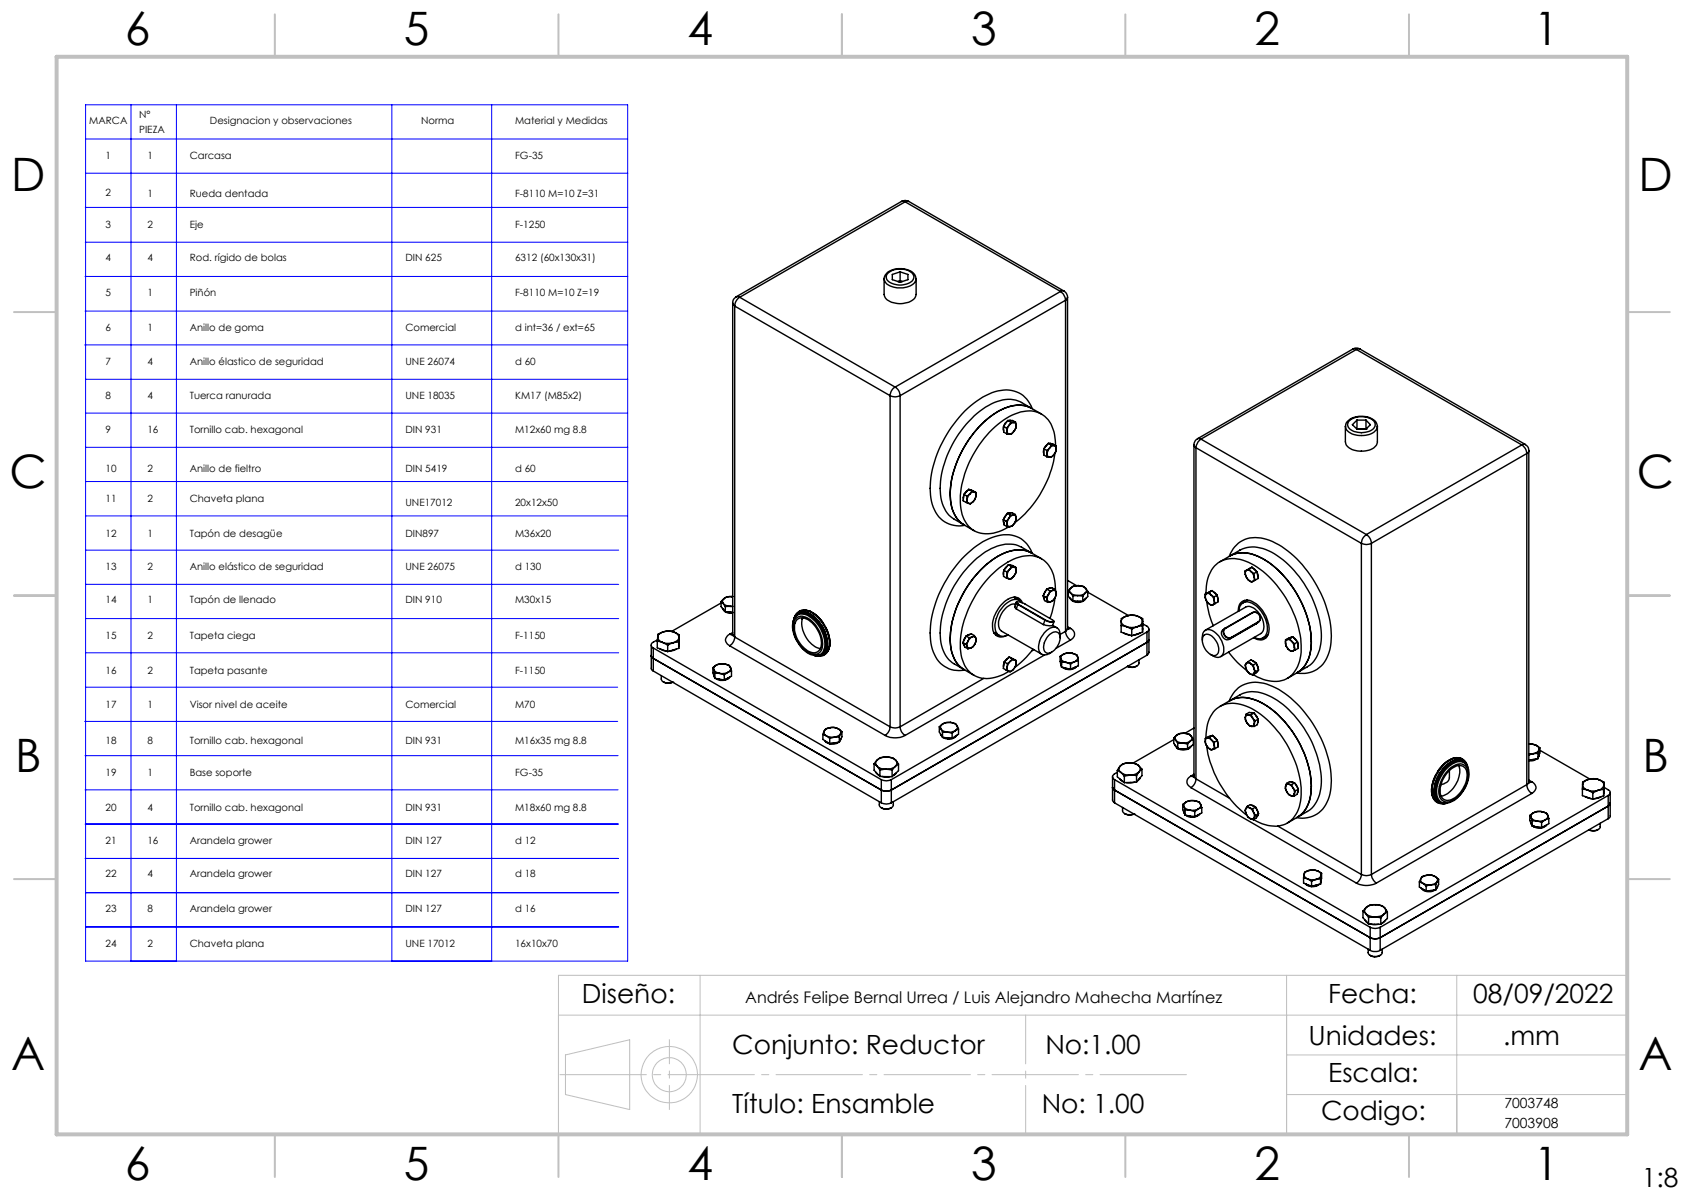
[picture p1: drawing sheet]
<svg xmlns="http://www.w3.org/2000/svg" width="297mm" height="210mm" viewBox="0 0 297 210" stroke-linecap="round" stroke-linejoin="round" font-family="sans-serif">
<g fill="none" stroke="#c0c0c0" stroke-width=".18">
<path d="M98.5 179h188.5M123.5 172v28M226.9 172v28M256.9 172v28M287 172h-188.5v28h50M99.7 186l11.4-2.7v12.3l-11.4-2.6zM226.9 186h60.1M226.9 193h60.1"/>
<circle cx="118" cy="189.5" r="3"/>
<circle cx="118" cy="189.5" r="5"/>
</g>
<path d="M98.5 179v21M180.9 200v-21" fill="none" stroke="#c0c0c0" stroke-width=".18" stroke-dasharray="15.2 1.3 1.3 1.3" stroke-dashoffset="6.6"/>
<path d="M98.5 189.5h111" fill="none" stroke="#c0c0c0" stroke-width=".18" stroke-dasharray="15.2 1.3 1.3 1.3" stroke-dashoffset="-.3"/>
<path d="M118.1 195.6v-12.3" fill="none" stroke="#c0c0c0" stroke-width=".18" stroke-dasharray="15.2 1.3 1.3 1.3" stroke-dashoffset="11"/>
<g fill="none" stroke="#c0c0c0" stroke-width=".35">
<path d="M48.5 2.5v7.5M98.5 2.5v7.5M148.5 2.5v7.5M198.5 2.5v7.5M248.5 2.5v7.5M2.5 55h7.5M287 55h7.5M2.5 105h7.5M287 105h7.5M2.5 155h7.5M287 155h7.5M48.5 200v7.5"/>
<path d="M98.5 200v7.5M148.5 200v7.5M198.5 200v7.5M248.5 200v7.5"/>
</g>
<path d="M10 10h277v190h-277z" fill="none" stroke="#c0c0c0" stroke-width=".7"/>
<g fill="none" stroke="#00f" stroke-width=".18">
<path d="M15.1 18.5h95.6v151h-95.6zM23.1 18.5v151M31.1 18.5v151M69.1 18.5v151M86.7 18.5v151M15 36.6h95.7M15.1 24.5h95.6M15.1 30.5h95.6M15 48.7h95.7M15 54.8h95.7M15 42.7h95.7M14.9 60.8h95.8"/>
<path d="M15.1 66.9h95.6M15.1 72.8h95.6M15.1 78.9h95.6M15.1 84.9h95.6M15.1 91h95.6M15.1 97h94M15.1 115.1h94M15.1 109.1h94M15.1 103h94M14.9 127.2h94M15 139.3h94M15 133.2h94"/>
<path d="M15.1 121.2h93.8M15 151.4h94M15 145.3h94M15.1 157.4h94M15.1 163.4h94"/>
</g>
<g fill="none" stroke="#000" stroke-width=".25">
<path d="M159 35.5a1.23 1.23 0 0 1 1.3 0M159 35.5l.3-.1 .3 .2M159 35.5l-29.2 16.8M159.6 35.6l-29.1 16.8M159.6 35.6l27.4 15.8M160.3 35.5l-.4-.1-.3 .2M160.3 35.5l27.3 15.8M129.2 53.4l.1 .3 .3 .3M129.2 53.4v58.4M129.6 54l27.4 15.8M129.6 54v58.3M129.8 52.3a1.16 1.16 0 0 0-.6 1.1"/>
<path d="M129.8 52.3l.7 .1M130.5 52.4a1.91 1.91 0 0 0-.9 1.6M130.5 52.4l27.4 15.9M155.9 49.2a2.09 2.09 0 0 1 2.1-1.8 3.2 3.2 0 0 1 3.4 1.2l.1 .6M155.9 49.2v2.7a1.95 1.95 0 0 0 2 1.5 3.5 3.5 0 0 0 3.6-1.1l.1-.4v-2.7M155.9 49.2a2.41 2.41 0 0 0 2.7 1.6 2.74 2.74 0 0 0 2.9-1.5l.1-.1M156.5 48.3a3.4 3.4 0 0 1 4.5 0 1.11 1.11 0 0 1-.8 1.7 3.3 3.3 0 0 1-3.8-.8l-.1-.6zM157.4 48.4l1.3-.5 1.4 .5v.9l-1.4 .5-1.3-.5zM158.7 49.5l-.3 .2h.7M158.7 49.5l.4 .1M158.7 47.9v1.6M187 51.4a2.19 2.19 0 0 1 .9 1.5"/>
<path d="M187 51.4l-29.1 16.9M187.6 51.3a1.29 1.29 0 0 1 .7 1.1M187.6 51.3l-.6 .1M187.9 52.9l-29.2 16.9M187.9 52.9v58.4M188.3 52.4l-.4 .5M188.3 52.4v58.4M157 69.8a1.94 1.94 0 0 0 1.7 0M157 69.8v58.4M157.9 68.3a1.79 1.79 0 0 0-.9 1.5M157.9 68.3a1.79 1.79 0 0 1 .8 1.5M158.7 69.8v58.4"/>
<path d="M172.7 75.2a18.1 18.1 0 0 0-5.1 12.9 5.5 5.5 0 0 0 2.4 4.5 6.2 6.2 0 0 1-2.4-6.1 18.6 18.6 0 0 1 8.5-14 5.9 5.9 0 0 1 5.8-.5 5.5 5.5 0 0 0-5.2 .2 14.6 14.6 0 0 0-4 3zM177 75.3v.6M177 75.2v1l.6 .3M177 75.2l.5 .3M177.5 75.5l.1 .5M177.6 76.5h.4M177.6 76v.5M177.6 76a.44 .44 0 0 0 .4 .5M177.6 74.3l-.5 .7M177.7 74.1l-.7 1.1M177.7 74.1l.6 .4M177.7 74.1h.9l.5 .3"/>
<path d="M177.9 74.1h.4M178 75l-.3 .4-.1 .6M178 75l-.5 .5M178.3 74.5l-.3 .5M178.3 74.5h.5M178.8 74.5a.43 .43 0 0 1 .4 .5M178.8 74.5l-.3 .1-.5 .4M178.9 76l-.5 .5h-.4M179.1 74.4l-.3 .1M179.1 74.4l.1 .6M179.2 75v.4l-.3 .6M179.2 75v.5l-.3 .5"/>
<path d="M182.1 72.1a5 5 0 0 0-6.6-3 17 17 0 0 0-8.9 8.2 16 16 0 0 0-2.2 11.7 4.9 4.9 0 0 0 5.8 3.6M183.7 73l-3.5-2a5.7 5.7 0 0 0-5.9 .5 18.2 18.2 0 0 0-8.5 15.2 5.7 5.7 0 0 0 2.5 4.8l3.5 2.1M184.1 79.3v.7M184.1 79.1l.5 .3M184.1 79.1v1.1l.5 .3M184.6 79.4l.1 .6M184.8 78.3l-.6 .7M184.9 78.2l-.8 .9M184.9 78.2l.5 .3M184.9 78.2l.8 .1 .5 .3M185.1 79l-.5 .4M185.1 79l-.2 .4-.2 .6"/>
<path d="M185.1 78.2h.3M185.4 78.5l-.3 .5M185.4 78.5l.5 .1M185.9 78.6l-.4 .1-.4 .3M185.9 78.6a.46 .46 0 0 1 .4 .6M185.9 78.6h.3M186.1 79.9a19.2 19.2 0 0 1-7.1 12.3M186.2 78.5a6.7 6.7 0 0 0-1.9-5.1 4.9 4.9 0 0 0-5.3-.4 16.8 16.8 0 0 0-8.4 9.2 13 13 0 0 0-.7 9 4.4 4.4 0 0 0 5.8 2.7l1-.4 1.2-.6M186.2 78.6l.1 .6M186.3 79.2l-.1 .5-.4 .5M186.3 79.2l-.1 .4-.4 .6M210.6 78.4l.3 .5"/>
<path d="M210.6 78.4v58.4M210.9 78.9l29.2 16.9M210.9 78.9v58.4M211.2 77.4a1.29 1.29 0 0 0-.6 1M211.2 77.4h.6M211.8 77.4a2.21 2.21 0 0 0-.9 1.5M211.8 77.4l29.2 16.9M237.3 75.2v2.7a2.29 2.29 0 0 0 2.4 1.6 2.93 2.93 0 0 0 3.2-1.3v-3a2.08 2.08 0 0 1-2.1 1.6 3.2 3.2 0 0 1-3.5-1.3 1.7 1.7 0 0 1 1.7-2 3.3 3.3 0 0 1 3.8 1.1l.1 .6M237.9 74.2a3.5 3.5 0 0 1 4.4 0 1.1 1.1 0 0 1-.6 1.8 3.4 3.4 0 0 1-3.9-.7l-.1-.5zM238.5 74.9l.8-.8v1.6zM238.6 61.6a1.23 1.23 0 0 1 1.3 0M238.6 61.6l.3-.1 .3 .1"/>
<path d="M238.6 61.6l-27.4 15.8M239.2 61.6l-27.4 15.8M239.2 61.6l29.2 16.8M239.3 75.7h1.6M239.3 74.1h1.6M239.9 61.6l-.3-.1-.4 .1M239.9 61.6l29.1 16.8M239.9 75.7h.4M240.9 75.7h.1M240.9 74.1l.8 .8-.8 .8M240.9 74.1v1.6M268.4 78.4a1.92 1.92 0 0 1 .9 1.6"/>
<path d="M268.4 78.4l-27.4 15.9M269 78.4a1.16 1.16 0 0 1 .6 1.1M269 78.4h-.6M269.3 80l-27.4 15.8M269.3 80v58.4M269.6 79.5v.3l-.3 .2M269.6 79.5v58.4M170 87.3l-.1 .7M170 87.2l.5 .3M170 87.2l-.1 1.1 .5 .3M170.4 88.6l.5 .2M170.5 87.5l.1 .6"/>
<path d="M170.6 88.1a.51 .51 0 0 0 .3 .7M170.6 88.1l-.2 .5M170.7 86.5l-.6 .6M170.9 86.3l-.9 .9M170.9 86.3l.5 .3M170.9 86.3l.3 .1M171.1 87.1l-.6 .4M171.1 87.1l-.4 .5-.1 .5M171.1 86.4h.1M171.2 86.4h.1M171.2 86.4l.9 .4M171.4 86.6l-.3 .5"/>
<path d="M171.4 86.6l.4 .1M171.6 88.4a.66 .66 0 0 1-.7 .4M171.6 88.4l-.5 .5-.2-.1M171.8 86.7l-.4 .1-.3 .3M171.8 86.7a.58 .58 0 0 1 .3 .7M171.8 86.7l.3 .1M172.1 87.4l-.1 .6-.4 .4M172.1 86.8v.6M177 91.7l.1 .6M177 91.6l.5 .3M177 91.6l.1 1 .5 .3M177.5 91.9l.1 .6"/>
<path d="M177.6 90.7l-.6 .8M177.6 92.5a.42 .42 0 0 0 .5 .3M177.6 92.5v.4M177.7 90.5l-.7 1.1M177.7 90.5l.5 .3M177.7 90.5l.8-.1 .6 .3M177.7 99.8l-.6 .6M177.8 99.6l-.8 .9M177.8 99.6l.6 .3M177.8 99.6l.8 .1 .5 .3M177.9 91.4l-.4 .5M177.9 91.4l-.2 .5-.1 .6"/>
<path d="M178 99.6l.3 .1M178.1 92.8l-.5 .1M178.2 90.8l-.3 .6M178.2 90.8h.5M178.2 90.4l-.4 .1M178.4 99.9l-.4 .5M178.4 99.9l.5 .1M178.7 90.8l-.5 .3-.3 .3M178.7 90.8a.43 .43 0 0 1 .5 .4M178.9 92.2l-.3 .4-.5 .2M178.9 92.2a.77 .77 0 0 1-.8 .6M179.1 90.7l-.4 .1"/>
<path d="M179.1 90.7l.1 .5M179.2 91.2v.5l-.3 .5M182.1 97.6a4.9 4.9 0 0 0-6.6-3 15.4 15.4 0 0 0-7.7 6.3 18.7 18.7 0 0 0-3.6 12.5 5.1 5.1 0 0 0 4.5 4.8h1.5M183.7 98.5l-3.5-2a5.9 5.9 0 0 0-5.9 .5 18.2 18.2 0 0 0-8.5 15.2 5.6 5.6 0 0 0 2.5 4.8l3.5 2.1M184.6 80.5l.5 .1M184.7 80a.5 .5 0 0 0 .4 .6M184.7 80l-.1 .5M185.8 80.2l-.3 .3-.4 .1M185.8 80.2l-.4 .4h-.3M215.2 99.1l3.5-2.1a5.6 5.6 0 0 1 5.6 .4 18.3 18.3 0 0 1 8.7 15.6 5.6 5.6 0 0 1-2.4 4.6l-3.6 2M216.8 98.1a5 5 0 0 1 6.6-3 17 17 0 0 1 8.9 8.2 15.9 15.9 0 0 1 2.1 11.7 4.8 4.8 0 0 1-5.7 3.7M216.9 98a5.5 5.5 0 0 1 5.3 .3 17.9 17.9 0 0 1 8.5 11.1 10.1 10.1 0 0 1-.4 7.7l-.5 .7-1 .8a6.1 6.1 0 0 0 2.4-5.8 18.4 18.4 0 0 0-8.7-14.4 5.6 5.6 0 0 0-5.6-.4z"/>
<path d="M240.1 95.8a1.94 1.94 0 0 0 1.8 0M240.1 95.8v58.4M241 94.3a1.91 1.91 0 0 0-.9 1.5M241 94.3a1.91 1.91 0 0 1 .9 1.5M241.9 95.8v58.4M114.9 113.7v4.3l.3 .3M115.2 114.3l40.2 23.2M115.2 114.3v4M115.2 118.3l40.2 23.3M115.9 113.1l.9 .2M115.9 113.1v1.1l1.9 .7M116 112.8l-.8 .4a.55 .55 0 0 0-.3 .5 .55 .55 0 0 0 .3 .6"/>
<path d="M116 112.3a1.12 1.12 0 0 0 .8 1M116 112.3l-.1 .8M116.3 114.4l1.2 .4M116.6 119.1v.6a1.42 1.42 0 0 0 2 .6M116.8 113.3a3.2 3.2 0 0 0 1.9 0M116.8 113.3l1 .5M117 111.4a1.22 1.22 0 0 0-1 .9M117 111.4a3.2 3.2 0 0 1 1.9 .1M117 111.4l-.9 .4-.1 .5M117 111.4a2.56 2.56 0 0 1 1.9 .1M117.8 113.8v1.1M118.7 113.3l-.9 .5"/>
<path d="M118.9 111.5a1.12 1.12 0 0 1 .8 .9M118.9 111.5l.9 .4M119.3 114.5l-1.2 .3M119.7 113.2l-1 .1M119.7 114.3l-1.9 .6M119.7 113.2v1.1M119.7 112.4a1.22 1.22 0 0 1-1 .9M119.7 112.4v.8M119.7 113.7v.2M119.7 113.7v.6M119.8 111.9l-.1 .5M119.8 111.9l-.1 1.8"/>
<path d="M125.7 117.7l.2 .4M125.7 117.7v.9l.4 1M125.9 119l.1 .4M125.9 118.1a1.3 1.3 0 0 0 1 .6M125.9 118.1l.2 .6M126.1 118.7h.8M126.1 119.6l1.6 .3M126.1 118.7v.9M126.4 117.3a.7 .7 0 0 0-.5 .8M126.4 119.7l1.2 .2M126.4 117.3l-.7 .4M126.9 118.7l.8 .3"/>
<path d="M127.2 106.1l.3 .3M127.2 106.1v.9l.7 .9M127.2 106.3l-8.7 5M127.4 107.3l.4 .4M127.5 106.4l.5 .3 .8 .2M127.5 106.4l.4 .6M127.7 107.7l.1 .1M127.7 105.5a.58 .58 0 0 0-.2 .9M127.7 105.5l-.5 .6M127.7 119v.9M127.8 117.1l-.6-.1-.8 .3M127.8 117.1a1.3 1.3 0 0 1 1 .6"/>
<path d="M127.8 117.1l.8 .2 .2 .4M127.8 117.1l-.8-.1-.6 .3M127.9 107.9h1.3M127.9 107v.9M128 107.9l.4 .2h.8M128.1 107.9l1.1 .1M128.4 118.6l-.5 .1h-1M128.4 118.6l-.7 .4M128.6 119.5a1.85 1.85 0 0 1-2.3 .1M128.7 111.8a1.07 1.07 0 0 0-.8 1 1.07 1.07 0 0 0 .8 1.1M128.7 111.8l.5 .1M128.7 113.9l27.4 15.8"/>
<path d="M128.7 119.4l-.8 .4M128.8 106.9l-.9 .1M128.8 106.9l.4 .1M128.8 117.7a.7 .7 0 0 1-.4 .9M128.8 117.7l.2 .6M129 118.3l-.6 .3M129 118.3v.9l-1.3 .7M129 105.2l-.9 .1-.4 .2M129 105.2a1.61 1.61 0 0 0-1.3 .3M129 105.2h.2M129.2 111.8v.2M129.2 106.9h-.4"/>
<path d="M129.2 111.8l.1 .3 .3 .2M129.2 105.2h-.1M129.2 111.5l-.5 .3M129.6 112.3a1.91 1.91 0 0 1-.9 1.6M129.6 112.3l27.4 15.9M140 109.3a1.89 1.89 0 0 1 3-1.4 6.6 6.6 0 0 1 3.2 6.5 1.83 1.83 0 0 1-2.6 1.2M140 109.1a1.73 1.73 0 0 1 2.8-.9 6.3 6.3 0 0 1 3 6.3 1.58 1.58 0 0 1-1.9 1.1M140.1 109a1.74 1.74 0 0 1 2.6-.8 6.4 6.4 0 0 1 3.2 5.9 1.64 1.64 0 0 1-2.2 1.5M140.2 108.9a1.92 1.92 0 0 1 3 .1 5.9 5.9 0 0 1 2.2 5.4 1.46 1.46 0 0 1-1.4 1.2M140.2 109.2a1.63 1.63 0 0 1 2.4-.1 5.4 5.4 0 0 1 2.4 5.3 1.65 1.65 0 0 1-2.8 .5 5.4 5.4 0 0 1-2.2-5.2zM140.4 108.6a1.9 1.9 0 0 1 2.6 0 6.1 6.1 0 0 1 2.6 5.8 1.91 1.91 0 0 1-2.9 .9 5.6 5.6 0 0 1-2.8-5.9zM140.5 109.3a1.96 1.96 0 0 1 2.7 .5 4.5 4.5 0 0 1 1.4 4.7 1.47 1.47 0 0 1-2.2 .3 5 5 0 0 1-2.2-4.9z"/>
<path d="M141.2 107.7h-.1M141.3 107.7a4.1 4.1 0 0 1 3.9 2.3M141.6 109a4.7 4.7 0 0 0 3.1 5.4M141.9 107.6a4.8 4.8 0 0 1 3.7 3 4.4 4.4 0 0 1 .4 4.3M142.6 107.7h.1M142.8 107.8h.1M145.7 110.7l.6 1.8M146.3 112.5a2.94 2.94 0 0 1-.8 2.9M146.3 114h.1M146.3 113.9v.1M146.4 113.1v.1M169.8 113.3l.6 .3"/>
<path d="M169.8 113.3l.3 .8 .6 .3M169.9 113.4l.1 .4M170.3 112.3l-.4 .8M170.4 113.6l.2 .4M170.4 112.1l-.6 1.2M170.4 112.1l.5 .4M170.6 114a.44 .44 0 0 0 .6 .3M170.6 114l.1 .4M170.7 113.1l-.3 .5M170.7 113.1l-.2 .6 .1 .3M170.9 112.5l-.2 .6M171.1 111.9l-.6 .2"/>
<path d="M171.2 114.3l-.5 .1M171.4 112.3l-.3 .2-.4 .6M171.4 112.3a.44 .44 0 0 1 .7 .2M171.4 112.3l-.5 .2M171.8 112.1l-.4 .2M171.8 112.1l.3 .4M171.8 112.1l-.5-.3-.9 .3M172 113.5l-.3 .4-.5 .4M172 113.5l-.4 .5-.4 .3M172.1 112.5v.6l-.1 .4M172.1 112.5a.81 .81 0 0 1-.1 1M173 100.5a18.4 18.4 0 0 0-5.4 12.9 5.4 5.4 0 0 0 2.4 4.7 6.2 6.2 0 0 1-2.4-6.1 18.4 18.4 0 0 1 8.5-14 5.8 5.8 0 0 1 5.8-.5 6.2 6.2 0 0 0-6.4 .9z"/>
<path d="M173.5 119.6l-14.8 8.6M175.3 111.5l.9 .5M175.5 111.6h-.2h.2M175.6 111.9l.5 .1M177 100.7v.7M177 100.5v1.1l.5 .3M177 100.5l.6 .4M177.1 116.8l-.1 .8M177.1 116.7l.6 .3M177.1 116.7l-.1 1.2 .5 .3M177.5 118.2l.4 .1M177.5 101.9l.5 .2"/>
<path d="M177.6 100.9v.6M177.6 101.5l-.1 .4M177.6 101.5a.51 .51 0 0 0 .4 .6M177.6 117.6l-.1 .6M177.6 117.6a.58 .58 0 0 0 .3 .7M177.7 117l-.1 .6M177.8 116l-.6 .6M178 115.8l-.9 .9M178 115.8l.5 .4M178 115.8l.3 .2M178 100.4l-.3 .5-.1 .6M178 100.4l-.4 .5"/>
<path d="M178.2 116.6l-.5 .4M178.2 116.6l-.3 .4-.3 .6M178.2 115.9l.1 .1M178.3 116h.1M178.3 116l.9 .5M178.5 116.2l-.3 .4M178.5 116.2l.4 .2M178.7 118.1l-.3 .2h-.5M178.7 118.1l-.5 .4-.3-.2M178.8 101.6l-.4 .4-.4 .1M178.8 101.6l-.5 .5h-.3M178.8 105.3l1 .6"/>
<path d="M178.9 100a.84 .84 0 0 0-.9 .4M178.9 100l.2 .1 .1 .5M178.9 100h.2M178.9 116.4l-.2-.1-.5 .3M178.9 116.4a.58 .58 0 0 1 .3 .7M178.9 116.4l.3 .1M179 105.3l.1 .1M179 106.9v.2l.2 .3M179 105.3l.1 .2M179.1 106.5a2.88 2.88 0 0 0-2.7 2.2 2.17 2.17 0 0 0 .2 2.6l7.1 4M179.1 100l.1 .6M179.2 100.6l-.1 .4-.3 .6"/>
<path d="M179.2 100.6l-.1 .5-.3 .5M179.2 117.1l-.5 1M179.2 116.5v.6M179.2 117.1l-.2 .5-.3 .5M179.2 106.2l-.2 .8M179.2 107.4l4.8 2.7M179.3 106.1l-.1 .1 .3 .4M179.4 105.4l.3 .4M179.5 106.6l4.8 2.8M179.5 106.6l-.3 .8M179.6 106.5l-.3-.3 .5-.1 .8 .3 5.2 3.1a1.26 1.26 0 0 1-1.5-.2M179.6 106.5l4.7 2.8"/>
<path d="M179.6 106.5l-.1 .1M180.2 106.2a1.61 1.61 0 0 0-2.5 0 5.2 5.2 0 0 0-2.1 5.1 1.49 1.49 0 0 0 2.2 .7M180.3 106.3a1.6 1.6 0 0 0-2.6-.6 5.8 5.8 0 0 0-2.6 5.5 1.51 1.51 0 0 0 2.3 .9M182.2 114.5a15.7 15.7 0 0 1-3.2 3.2M182.3 114.5l-.3 .3M184 105l.5 .3M184 105l.2 .9 .6 .3M184 105.2l.1 .4M184.2 115.5l-24.6 14.2M184.3 109.4h.2a1.46 1.46 0 0 0 1.4 .2l-.1-.1M184.3 109.4l-.3 .7M184.3 109.3v.1"/>
<path d="M184.5 105.3l.2 .5M184.5 104l-.4 .9M184.6 103.9l-.6 1.1M184.6 103.9l.6 .3M184.6 103.9l.9-.3 .6 .3M184.7 105.8a.44 .44 0 0 0 .6 .3M184.7 105.8l.1 .4M184.9 104.8l-.4 .5M184.9 104.8l-.2 .7v.3M184.9 112.1a1.2 1.2 0 0 1 1.9-.4 2.73 2.73 0 0 1-1.5 3.4 .92 .92 0 0 1-1-.2 .92 .92 0 0 1-.2-1l.2-.8zM185.2 104.2l-.3 .6M185.2 103.7l-.4 .1"/>
<path d="M185.3 106.1l-.5 .1M185.7 104.1l-.4 .2-.4 .5M185.7 104.1a.44 .44 0 0 1 .5 .3M185.7 104.1l-.5 .1M185.7 110.3l.7 .4M185.9 109.6l-.3 .7h-.5l-1.1-.2M186.1 105.4l-.4 .5-.4 .2M186.1 103.9l-.4 .2M186.1 103.9l.1 .5M186.1 105.4a1.07 1.07 0 0 1-.8 .7M186.1 105.4l-.2 1.2-.7 2.4M186.2 104.1a6.1 6.1 0 0 0-2.8-5.8 6.5 6.5 0 0 0-6.2 1.1 18.5 18.5 0 0 0-7.8 15 5.3 5.3 0 0 0 2.9 4.9 6.5 6.5 0 0 0 5.6-.9"/>
<path d="M186.2 104.4l.1 .5-.2 .5M186.2 104.4a.93 .93 0 0 1-.1 1M187 115.7l.1 .4M187 112.5a1.43 1.43 0 0 0-1-1.9 3.5 3.5 0 0 0-2.8 3.1 1.24 1.24 0 0 0 1.2 1.8l1.1-.5M187 115.7v.9l.2 1M187.1 117.1h.1M187.1 116.1l.2 .3 .7 .4M187.1 116.1l.1 .6M187.1 117.1v.3M187.2 116.7l.8 .1M187.2 117.6l1.6 .4M187.2 116.7v.9"/>
<path d="M187.5 117.7l1.1 .3M187.6 115.3a.78 .78 0 0 0-.5 .8M187.6 115.3l-.6 .4M187.9 111.3a1.92 1.92 0 0 0 .9 1.5M187.9 111.3l-.9 .6M188 116.8l.8 .3M188.3 110.8v.2M188.3 110.8l-.4 .5M188.3 102.3l1.6 1M188.3 110.5l.5 .3M188.4 104.2l.4 .4M188.4 104.2v.9l.8 .9"/>
<path d="M188.7 105.4l.4 .5M188.8 104.6l.5 .3 .8 .1M188.8 104.6l.4 .5M188.8 110.8a1.09 1.09 0 0 1 .7 1 1.09 1.09 0 0 1-.7 1M188.8 110.8l-.5 .1M188.8 117.1v.9M188.8 112.8l-2.6 1.5M188.8 103.7a.6 .6 0 0 0 0 .9M188.8 103.7l-.4 .5M188.9 105.7a1.74 1.74 0 0 0 2.4 0M189.1 115.2l-.7-.1-.8 .2M189.1 115.2a1.1 1.1 0 0 1 1 .7"/>
<path d="M189.1 115.2l.8 .3 .2 .4M189.1 115.2l-.8-.1-.7 .2M189.2 106h1.8M189.2 105.1v.9M189.4 106h1.3M189.5 116.7l-.7 .2-.8-.1M189.5 116.7l-.7 .4M189.8 117.6a1.84 1.84 0 0 1-2.4 .1M189.9 117.5l-.9 .4M190.1 105l-.9 .1M190.1 105l.9 .1M190.1 115.9a.78 .78 0 0 1-.6 .8"/>
<path d="M190.1 115.9l.1 .6M190.2 103.2a1.91 1.91 0 0 0-1.4 .5M190.2 103.2l.7 .2 .6 .3M190.2 103.2l.8 .2 .5 .3M190.2 103.2h-.1a1.46 1.46 0 0 0-1.3 .5M190.2 116.5l-.7 .2M190.2 116.5v.9l-1.4 .6M191 105.1v.9M191.4 104.6l-.6 .3-.7 .1M191.4 104.6l-.4 .5M191.5 103.7a.57 .57 0 0 1-.1 .9M191.5 103.7l.3 .6"/>
<path d="M191.6 105.4l-.5 .5M191.8 104.3l-.4 .3M191.8 104.3v.9l-.8 .8M191.8 104.4l7.2 4.1M197.7 109.6a1.25 1.25 0 0 0 1 .9M197.7 110.3l1 .2M197.7 109.6v.7M197.7 110.3v1.2l1.9 .6M198.2 111.6l1.1 .4M198.7 108.6a1.22 1.22 0 0 0-1 1M198.7 108.6a3.2 3.2 0 0 1 1.9 0M198.7 110.5a2.83 2.83 0 0 0 1.9 0"/>
<path d="M198.7 110.5l.9 .4M198.7 108.6l-.9 .5-.1 .5M198.7 108.6a2.56 2.56 0 0 1 1.9 0M198.9 117.5h.1M199.6 110.9v1.2M200.5 117.4a1.67 1.67 0 0 1-1.6 .1M200.6 110.5l-1 .4M200.6 108.6a1.2 1.2 0 0 1 .9 1M200.6 108.6l.9 .5M200.9 116.3v.6a1.45 1.45 0 0 1-2 .6M201.1 111.6l-1.2 .4M201.5 109.6v.7l-.9 .2"/>
<path d="M201.5 109.6a1.2 1.2 0 0 1-.9 .9M201.5 109.1v.5M201.5 110l.8 .4a.55 .55 0 0 1 .3 .5 .55 .55 0 0 1-.3 .5M201.5 109.1v2.4l-1.9 .6M202.3 111.4l-45.1 26.1M202.3 111.4v4.1M202.3 115.5l-45.1 26.1M202.6 112.8l-.3 .5-45.1 26a1.94 1.94 0 0 1-1.8 0l-40.2-23.2-.3-.3v-.2M202.6 110.9v4.1l-.3 .5M212.1 112.9a1.5 1.5 0 0 1 .8-1.9 3.3 3.3 0 0 1 2.8 2.7 1.55 1.55 0 0 1-.8 2.2l-.7-.1-.7-.4M212.3 112.1a1.24 1.24 0 0 1 1.8 .5 2.35 2.35 0 0 1 .6 2.8 1.39 1.39 0 0 1-1.9-.6 2.54 2.54 0 0 1-.5-2.7zM212.5 104.8l.1 .6"/>
<path d="M212.6 105.4l.5 1M212.6 105.4l.2 .5 .3 .5M212.6 111.1l7.1-4a1.8 1.8 0 0 1 2.1 .7 3.4 3.4 0 0 1 .9 3.6l-.3 .3-7.1 4.1M212.7 104.7a6 6 0 0 1 2.5-5.7 5.7 5.7 0 0 1 5.5 .4 18.2 18.2 0 0 1 8.8 15 5.6 5.6 0 0 1-3.1 5.5 6.8 6.8 0 0 1-5.4-.9M212.8 106a16.7 16.7 0 0 0 1.2 4.3M212.8 104.7l-.2 .2v.5M212.8 104.7a.64 .64 0 0 1 .8 .2M212.8 104.7l-.3 .1M213.1 106.4l.5 .3 .3-.1M213.2 104.4l.4 .5M213.2 104.4l-.4 .3M213.4 104.3l-.9 .5"/>
<path d="M213.5 104.3h-.1M213.6 104.9l.4 .6 .1 .4M213.6 104.9l.5 .4M213.8 104.1l.9 .8M213.8 104.1l-.6 .3M213.8 104.1l-.4 .2M213.9 104.3l.7 .6M214.1 105.3v.6M214.1 105.9l.2 .5M214.1 105.9v.5l-.2 .2M214.3 106.4l-.4 .2M214.7 105.1l.1 .8"/>
<path d="M214.7 104.9l.1 1.2-.5 .3M214.7 104.9l-.6 .4M216 110.8a1.05 1.05 0 0 0-.5 1.3 1.05 1.05 0 0 0 1.3 .6M216.1 110.8a1.04 1.04 0 0 0-.1 1.2 1.04 1.04 0 0 0 1.2 .5M216.1 110.8h.1M216.1 110.8a.96 .96 0 0 0-.1 1.2 .96 .96 0 0 0 1.2 .4M216.7 115a15.2 15.2 0 0 0 3.2 3.2M217.2 112.4v.1M217.2 112.5l-.4 .2M218.4 107.8a1.68 1.68 0 0 1 .8-1.8 1.68 1.68 0 0 1 2 .3 5.5 5.5 0 0 1 2.5 5.5 1.61 1.61 0 0 1-2.6 .7M218.5 107.7a1.5 1.5 0 0 1 .9-1.5 1.5 1.5 0 0 1 1.7 .3 5.3 5.3 0 0 1 2.3 5 1.43 1.43 0 0 1-2.2 .9M219.5 105.9l-.3 .4"/>
<path d="M219.6 100.7v.6M219.6 101.3l.6 1M219.7 117.9l.2 .4 .5 .5M219.7 117.9l.3 .5 .4 .4M219.8 117l.2-.1 .5 .1M219.8 117l-.1 .3v.6M219.8 117l-.2 .3 .1 .6M219.9 100.5l-.3 .4v.4M219.9 100.5h.2l.5 .3M219.9 100.5l-.3 .2M219.9 105.8l-.1 .2 .1-.2M220 105.8l-.8 .5"/>
<path d="M220.1 116.7l.4 .3M220.1 116.7l-.3 .3M220.1 116.7l.6-.4 .9 .6M220.2 102.3l.4 .2h.4M220.2 102.3l.5 .3 .3-.1M220.3 100.3l.3 .5M220.3 100.3l-.4 .2M220.4 118.8a.51 .51 0 0 0 .7 0M220.4 118.8l.5 .2M220.5 100.2l-.9 .5M220.5 117l.6 .3M220.5 117l.4 .4 .3 .5"/>
<path d="M220.6 100.1l-.1 .1M220.6 100.8l.2 .2 .4 .7M220.6 100.8l.6 .3M220.8 100l.9 .8M220.8 100l-.5 .3M220.8 100l-.3 .2M220.9 108a1.02 1.02 0 0 1 1.2 .4 1.02 1.02 0 0 1-.2 1.3M220.9 116.5l.6 .4M220.9 108l-4.8 2.8M220.9 108h.1M220.9 108a.96 .96 0 0 1 1.2 .4 .96 .96 0 0 1-.2 1.2M221 100.2l.6 .5"/>
<path d="M221.1 117.3l.1 .6M221.1 118.8l-.2 .2M221.2 117.9l.1 .5-.2 .4M221.2 117.9l.2 .5M221.2 101.1v.6M221.2 101.7l.2 .6M221.2 101.7a.67 .67 0 0 1-.2 .8M221.4 102.3l-.4 .2M221.4 118.4l-.3 .4M221.5 110l-4.7 2.7M221.6 116.9l-.5 .4M221.6 116.9l.4 1.2"/>
<path d="M221.6 117.1l.3 .8M221.6 110h-.1M221.7 100.8l.2 1.2-.5 .3M221.7 100.8l-.5 .3M221.7 101l.2 .7M221.9 118.3l-.2 .2M221.9 109.6l-4.7 2.8M221.9 109.7l-4.7 2.8M221.9 109.6v.1M221.9 109.7l-.4 .3M222 118.1l-.6 .3M222 118.1l-.5 .6-.6 .3"/>
<path d="M222 109.6l-.4 .4M223.3 112.5h-.6M223.3 112.1h.2M223.6 112l-.8 .5M226.7 113.4l.2 .6 .3 .4M226.7 112.8v.6M226.7 113.4l.1 .5 .4 .5M227 112.8a.49 .49 0 0 0-.3 .6M227 112.8h.5l.3 .3M227 112.8h-.3M227.2 114.4l.4 .4h.4M227.2 114.4l.5 .5 .3-.1"/>
<path d="M227.5 112.6l.3 .5M227.5 112.6l-.5 .2M227.6 112.4h.1M227.8 112.4h-.2M227.8 113.1l.5 .4M227.8 113.1l.4 .6 .1 .4M228 112.3l.8 .9M228 112.3l-.5 .3M228 112.3l-1.3 .5M228.1 112.5l.6 .6M228.3 114.1l.1 .5M228.3 114.1a.56 .56 0 0 1-.3 .7"/>
<path d="M228.3 113.5v.6M228.4 114.6l-.4 .2M228.8 113.2l-.5 .3M228.8 113.2l.2 1.1-.6 .3M228.9 113.3l.1 .8M117 120.2a1.64 1.64 0 0 0 1.6 .1M118.6 120.3h.1M145.1 129.5l.6 .2M145.1 129.5v.9l1.2 .7M145.4 128.9a.6 .6 0 0 0 .3 .8M145.4 128.9l-.3 .6M145.5 130.6l.7 .4"/>
<path d="M145.6 130.7a1.89 1.89 0 0 0 2.3 .2M145.7 129.7l.6 .5M145.7 129.7l.9 .3h.6M146.3 130.2v.9M146.4 128.3a1.32 1.32 0 0 0-1 .6M146.4 128.3h.6l.9 .2M146.4 128.3l-.8 .2-.2 .4M146.4 128.3h.7l.8 .2M147.2 130l-.9 .2M147.7 130.9l-.5 .2h-.7M147.9 128.5a.6 .6 0 0 1 .3 .9M147.9 128.5l.6 .5"/>
<path d="M148 130h-.8M148 130.9l-1.7 .2M148 130v.9M148.2 129.4l-.2 .3-.8 .3M148.2 129.4l-.2 .6M148.3 130.3l-.2 .4M148.5 129l-.3 .4M148.5 129v.9l-.5 1M154.2 134.7l.5 .4M154.2 134.7v1.1l1 1.1M154.5 136.2l.5 .5M154.7 135.1a2.12 2.12 0 0 0 1.6 .5"/>
<path d="M154.7 135.1l.5 .7M154.7 134a.69 .69 0 0 0 0 1.1M154.7 134l-.5 .7M155.2 136.9h2.1M155.2 135.8v1.1M155.4 137.5a1.94 1.94 0 0 0 1.8 0M155.4 137.5v4.1M155.5 136.9l.5 .1 1-.1M156.1 129.7a3.9 3.9 0 0 0 3.5 0M156.3 135.6l1 .2M156.3 135.6l-1.1 .2M156.4 133.5a2.49 2.49 0 0 0-1.7 .5"/>
<path d="M156.4 133.5a2.12 2.12 0 0 1 1.6 .5M156.4 133.5h.4a1.31 1.31 0 0 1 1.2 .5M156.4 133.5h-.3a1.5 1.5 0 0 0-1.4 .5M157 128.2a1.94 1.94 0 0 0 1.7 0M157 128.2a2.03 2.03 0 0 1-.9 1.5M157.2 137.5v4.1M157.3 135.8v1.1M157.9 135.1l-.6 .7M157.9 135.1a2.24 2.24 0 0 1-1.6 .5M158 134a.73 .73 0 0 1-.1 1.1M158 134l.5 .7M158.1 136.2l-.5 .5"/>
<path d="M158.5 134.7l-.6 .4M158.5 134.7v1.2l-1.2 1M158.7 128.2a1.79 1.79 0 0 0 .9 1.5M165.7 128.2l.2 .3M165.7 128.2v.9l.5 .9M165.9 129.4l.2 .4M165.9 128.5a1.47 1.47 0 0 0 1.2 .6M165.9 128.5l.3 .6M166.2 127.7a.59 .59 0 0 0-.3 .8M166.2 129.1h.9M166.2 127.7l-.5 .5M166.2 130l1.7 .2"/>
<path d="M166.2 129.1v.9M166.3 130l.9 .3M166.5 130l.6 .2h.6M167.1 129.1l.8 .2M167.2 130.2v.1M167.3 130.2l-.1 .1M167.6 127.4l-.9 .1-.5 .2M167.6 127.4a1.47 1.47 0 0 1 1.2 .6M167.6 127.4l.4 .1a.69 .69 0 0 1 .8 .5M167.6 127.4a1.99 1.99 0 0 0-1.4 .3M167.9 129.3v.9M168.5 128.8l-.6 .5"/>
<path d="M168.5 128.8l-.6 .3h-.8M168.6 129.8l-.7 .5h-.5v-.1M168.8 128a.59 .59 0 0 1-.3 .8M168.8 128l.3 .5M168.8 129.6l-.7 .5M169.1 128.5l-.6 .3M169.1 128.5v1l-1.2 .7M196.2 138.8l.4 .5 45.1 26a1.94 1.94 0 0 0 1.7 0l40.2-23.2 .3-.2 .1-.3M196.2 136.9v4.3l.4 .4M196.6 137.5l45.1 26M196.6 137.5v4.1M197.1 135.8l.6 .4"/>
<path d="M197.1 136.2l-.5 .2a.55 .55 0 0 0-.4 .6 .55 .55 0 0 0 .4 .5M197.1 135.8v1.2l1.2 1M197.4 137.3l.6 .5M197.5 135.1a.68 .68 0 0 0 .2 1.1M197.5 135.1l-.4 .7M197.7 136.2l.6 .7M197.7 136.2a2.21 2.21 0 0 0 1.7 .5M198.3 136.9v1.1M199.1 134.5a2.37 2.37 0 0 0-1.6 .6M199.1 134.5a2.68 2.68 0 0 1 1.7 .5M199.1 134.5h-.5a1.36 1.36 0 0 0-1.1 .6M199.1 134.5h.2a2.06 2.06 0 0 1 1.5 .5"/>
<path d="M199.4 136.7l-1.1 .2M199.4 136.7l1 .1M200.1 137.9l-1.5 .1M200.4 137.9l-2.1 .1M200.4 136.8v1.1M200.8 135a.74 .74 0 0 1 .1 1.1M200.8 135l.6 .6M200.9 136.1a1.98 1.98 0 0 1-1.5 .6M200.9 136.1l-.5 .7M201.1 137.2l-.4 .4M201.4 135.6l-.5 .5M201.4 135.6v1.2l-1 1.1"/>
<path d="M207 130.2l.4 .3M207 130.2v.9l.7 .9M207 130.4l-7.2 4.1M207.3 131.4l.3 .4M207.4 130.5a1.58 1.58 0 0 0 1.2 .5M207.4 130.5l.3 .6M207.5 129.6a.58 .58 0 0 0-.1 .9M207.5 129.6l-.5 .6M207.5 131.8h.1M207.6 131.8h.1M207.6 131.9h.1M207.7 132l1.7 .1"/>
<path d="M207.7 131.1v.9M208 132l1.2 .1M208.6 131l.8 .2M208.6 131l-.9 .1M208.9 129.3l-.8 .1-.6 .2M208.9 129.3a1.6 1.6 0 0 1 1.2 .5M208.9 129.3a1.2 1.2 0 0 1 1.2 .5M208.9 129.3l-.9 .1-.5 .2M209.4 131.2v.9M209.9 131.8a1.95 1.95 0 0 1-2.1 .2M209.9 130.7l-.5 .5M209.9 130.7l-.4 .2-.9 .1"/>
<path d="M210 136.8a1.09 1.09 0 0 0-.7 1.1 1.09 1.09 0 0 0 .7 1M210 136.8l.6 .1M210 138.9l29.2 16.8M210.1 129.8a.54 .54 0 0 1-.2 .9M210.1 129.8l.4 .6M210.1 131.5l-.5 .5M210.5 130.4l-.6 .3M210.5 130.4v.9l-1.1 .8M210.6 136.8l-.1 .2M210.6 136.8l.3 .5M210.6 128.4l-1.6 .9M210.6 136.5l-.6 .3"/>
<path d="M210.9 137.3a1.91 1.91 0 0 1-.9 1.6M210.9 137.3l6 3.4M212.6 130.8l.1 .5 .4 .5M212.6 130.2v.6M212.7 130.1a6.3 6.3 0 0 1 2.2-5.4 5.4 5.4 0 0 1 5.4 0 18.1 18.1 0 0 1 9.2 15.4 5.6 5.6 0 0 1-2.8 5.2 6.4 6.4 0 0 1-5.6-.8M212.8 131.5a19.1 19.1 0 0 0 7.1 12.2M212.9 130.1a.56 .56 0 0 0-.3 .7M212.9 130.1l.4 .1 .4 .3M212.9 130.1l-.3 .1M213.1 131.8l.3 .3h.5M213.1 131.8l.5 .4 .3-.1M213.3 130l.4 .5"/>
<path d="M213.3 130l-.4 .1M213.6 129.7l-.1 .1M213.7 130.5l.5 .4M213.7 130.5l.5 1M213.9 129.7l.8 .9M213.9 129.7l-.6 .3M213.9 129.7l-.8 .2-.5 .3M214 129.8l.6 .6M214.2 130.9v.6M214.2 131.5l.1 .5M214.2 131.5a.57 .57 0 0 1-.3 .6M214.3 132l-.4 .1"/>
<path d="M214.7 130.6l-.5 .3M214.7 130.6l.1 1.1-.5 .3M214.7 130.7l.1 .7M215.2 124.6l3.5-2.1a5.5 5.5 0 0 1 5.6 .4 18.5 18.5 0 0 1 8.7 13.8 6.6 6.6 0 0 1-2.3 6.3l-3.7 2.1M216.8 123.6a5 5 0 0 1 6.6-3 16.5 16.5 0 0 1 8.5 7.6 17 17 0 0 1 2.7 11.8 4.9 4.9 0 0 1-5.9 4.2M216.9 123.5a5.7 5.7 0 0 1 5.8 .6 18.2 18.2 0 0 1 8.5 15.1 5.7 5.7 0 0 1-2.4 4.9 5.3 5.3 0 0 0 2.4-4.4 18 18 0 0 0-6.1-13.9 8.8 8.8 0 0 0-6.8-2.8zM219.6 126.5l.2 .7 .2 .3M219.6 126.5a1.06 1.06 0 0 0 .4 1M219.8 125.9l.3 .1M219.8 125.9l-.2 .6M220 127.5l.3 .4 .4 .2M220 127.5a.91 .91 0 0 0 .7 .6"/>
<path d="M220.1 126a.42 .42 0 0 0-.5 .5M220.1 126l.6 .3 .2 .3M220.1 126h.5M220.6 126l.3 .6M220.6 125.7h.4M220.7 128.1h.5M220.9 126.6l.3 1M220.9 126.6l.5 .5M221.2 125.7l-.6 .3M221.2 125.7l.3 .6M221.2 125.7l-.9-.1-.5 .3M221.2 127.6v.5"/>
<path d="M221.2 127.6a.48 .48 0 0 1-.5 .5M221.3 125.9l.3 .3M221.4 127.1l-.2 .5M221.5 126.3l.4 .5M221.6 126.2l.2 .5M221.9 127l-.1 .5M221.9 126.8l-.1 1-.6 .3M221.9 126.8l-.5 .3M226.7 138.6l.3 1.1M226.7 138.6v.1a1.01 1.01 0 0 0 .3 1M226.9 138.1l.4 .2M226.9 138.1l-.2 .5"/>
<path d="M227 139.7l.3 .4 .5 .2M227 139.7l.4 .5 .4 .1M227.3 138.3a.43 .43 0 0 0-.6 .3M227.3 138.3l.4 .2 .4 .5M227.3 138.3l.5 .1M227.7 137.9l.5 .1M227.8 138.4l.3 .6M228.1 139l.4 .4M228.1 139l.2 .5v.4M228.3 139.9a.39 .39 0 0 1-.5 .4M228.3 139.9l-.1 .5M228.3 138l.7 1.2"/>
<path d="M228.3 138l-.5 .4M228.3 138l-.9-.2-.5 .3M228.4 138.2l.5 .8M228.5 139.4l-.2 .5M229 139.3l-.2 .5M229 139.2l-.5 .2M229 139.2l-.2 .8-.6 .4M252.5 139.2h.1M252.5 139.9l.1 .1M252.6 138.3a2.93 2.93 0 0 0 .7 3M253.2 136.7l-.6 1.5M255.5 136a2.12 2.12 0 0 1 2.7-.8 2.86 2.86 0 0 1 0 3.5 3.6 3.6 0 0 1-3.2 2.4 1.74 1.74 0 0 1-1-2.1 5.5 5.5 0 0 1 1.5-3z"/>
<path d="M255.6 135.6a2.19 2.19 0 0 1 2.8-.6 3.3 3.3 0 0 1 0 3.7 4.3 4.3 0 0 1-3.3 2.7 1.82 1.82 0 0 1-1.3-2.4 6.6 6.6 0 0 1 1.8-3.4zM255.6 135.9v1.3a1.48 1.48 0 0 1-1.5 1.2M256.2 133.8h-.1M256.3 133.7h.1M257.2 133.6a4.1 4.1 0 0 0-3.5 2.2 5.2 5.2 0 0 0-.9 5.1M257.3 135a4.8 4.8 0 0 1-2.8 5.3l-.3 .1M257.8 133.8a3.3 3.3 0 0 0-3.7 1.5l-.5 .7M258.7 135a1.71 1.71 0 0 0-2.7-.4 5.8 5.8 0 0 0-2.7 6 1.81 1.81 0 0 0 2.9 .7 5.6 5.6 0 0 0 2.7-5.9l-.2-.4M258.7 135a1.72 1.72 0 0 0-2.6-.3 6.1 6.1 0 0 0-2.7 5.6 1.52 1.52 0 0 0 1.4 1.3M258.7 135h.1M258.8 135a1.7 1.7 0 0 0-2.7-.7 6.1 6.1 0 0 0-3 6.3 1.56 1.56 0 0 0 1.9 1M258.8 135.1a1.73 1.73 0 0 0-2.8-.8 6.5 6.5 0 0 0-3 6 1.63 1.63 0 0 0 2.1 1.3"/>
<path d="M258.9 135.3a1.88 1.88 0 0 0-3-1.4 6.5 6.5 0 0 0-3.2 6.5 1.75 1.75 0 0 0 2.5 1.2M269.3 138.4a1.91 1.91 0 0 0 .9 1.5M269.3 138.4l-27.4 15.8M269.6 137.9l.1 .1M269.6 131.2h.7l.6 .2-.7-.2zM269.6 137.9v.2l-.3 .3M269.6 131.2h.1M269.6 137.5l.6 .4M270.2 137.9a1.07 1.07 0 0 1 .7 1 1.07 1.07 0 0 1-.7 1M270.2 137.9l-.6 .1M270.2 139.9l-27.5 15.8M270.4 132.9l-.8 .2"/>
<path d="M270.4 132.9h-.8M270.9 131.4a.65 .65 0 0 1 .5 .8M270.9 131.4l.7 .5M271 133.8l-1.2 .2M271.1 133.8a1.73 1.73 0 0 1-1.5 .3M271.3 132.8l-.9 .1M271.3 133.8l-1.7 .2M271.3 132.8v1M271.4 132.2a1.16 1.16 0 0 1-1 .7M271.4 132.2l-.1 .6M271.4 133.2l-.1 .3M271.6 131.9l-.2 .3"/>
<path d="M271.6 131.9v.9l-.3 1M271.6 132.3l8.8 5.1M279.1 139.1l.9 .2M279.1 139.1v1.2l1.8 .6M279.1 138.4a1.02 1.02 0 0 0 .9 .9M279.1 138.4v.7M280 139.3a2.84 2.84 0 0 0 1.9 0M280 139.3l.9 .5M280.1 137.4a1.23 1.23 0 0 0-1 1M280.1 137.4l1.2-.1 .7 .2M280.1 137.4l-.9 .5-.1 .5M280.1 137.4a2.83 2.83 0 0 1 1.9 .1"/>
<path d="M280.9 139.8v1.1M281.9 139.3l-1 .5M282 137.5a1.11 1.11 0 0 1 .9 .9M282 137.5l.9 .4M282.8 139.2l-.9 .1M282.8 139.2v1.1M282.9 138.4a1.23 1.23 0 0 1-1 .9M282.9 138.4l-.1 .8M282.9 139.7v.2M282.9 137.9v.5M282.9 138.8l.7 .5a.52 .52 0 0 1 .4 .5 .52 .52 0 0 1-.4 .5M282.9 137.9l-.1 2.4"/>
<path d="M284 139.8v4.2l-.4 .3M155.1 141.3v.6a1.43 1.43 0 0 0 2.1 .5l.4-.4v-.7M155.4 142.4a1.66 1.66 0 0 0 1.8 0M155.4 141.6a1.94 1.94 0 0 0 1.8 0M196.6 141.6l45.1 26M198 142.4v.5a1.44 1.44 0 0 0 2 .6M198.3 143.5a1.71 1.71 0 0 0 1.7 0M200 143.5h.1M208.6 141.8l.2 .4M208.6 141.8v1l.4 .9M208.8 143.1l.1 .4M208.8 142.2a1.47 1.47 0 0 0 1.1 .7"/>
<path d="M208.8 142.2l.2 .6M209 142.8l.9 .1M209 143.7l1.7 .3M209 142.8v.9M209.2 141.4a.73 .73 0 0 0-.4 .8M209.2 141.4l-.6 .4M209.3 143.8l.6 .2h.6M209.9 142.9l.8 .2M210.7 141.2h-.8l-.7 .2M210.7 141.2a1.47 1.47 0 0 1 1 .6M210.7 141.2l.8 .2 .2 .4M210.7 143.1v.9"/>
<path d="M211.3 142.7l-.7 .2h-.7M211.3 142.7l-.6 .4M211.5 143.6a1.81 1.81 0 0 1-2.3 .1M211.6 143.5l-.7 .4M211.7 141.8a.73 .73 0 0 1-.4 .9M211.7 141.8l.2 .6M211.9 142.4l-.6 .3M211.9 142.4v.9l-1.2 .7M219.7 142.6l-.1 .4 .2 .5M219.7 142.6l-.1 .3 .2 .6M219.8 143.5l.3 .5 .4 .3M220 142.2l.4 .2"/>
<path d="M220 142.2l-.3 .4M220 142.2l.5-.3 .9 .4M220.4 142.4l.5 .2M220.4 142.4a.47 .47 0 0 0-.7 .2M220.4 142.4l.3 .3 .4 .6M220.5 144.3l.6 .2M220.8 142l.5 .2M220.9 142.6l.2 .7M221.1 143.3l.1 .3v.6M221.1 143.3l.3 .5M221.2 144.2a.42 .42 0 0 1-.7 .1M221.2 144.2l-.1 .3"/>
<path d="M221.4 143.8l-.2 .4M221.4 142.3l-.5 .3M221.4 142.3l.6 1.2M221.5 142.4l.4 .9M221.9 143.6l-.2 .4M222 143.5l-.6 .3M222 143.5l-.4 .7-.5 .3M225.4 145.7l14.7 8.5M227.8 140.3l.4 .1M229.9 154.8l.7 .2M229.9 154.8v.9l1.4 .6 1.6-.4M230 154.2a.76 .76 0 0 0 .6 .8"/>
<path d="M230 154.2l-.1 .6M230.2 155.8l.9 .4M230.3 155.9l.5 .3h.4M230.6 155l.7 .4M230.6 155l.8 .1h.7M230.9 153.5a.97 .97 0 0 0-.9 .7M230.9 153.5l.9-.1 .6 .2M230.9 153.5l-.8 .3-.1 .4M230.9 153.5a2.07 2.07 0 0 1 1.5 .1M231.3 155.4v.9h.8l.6-.4M232.1 155.1l-.8 .3M232.4 153.6a.76 .76 0 0 1 .6 .8"/>
<path d="M232.4 153.6l.7 .4M232.6 156l-1.1 .2M232.9 155l-.8 .1M232.9 155v.9M233 154.4a1.09 1.09 0 0 1-.9 .7M233 154.4l-.1 .6M233 155.4l-.1 .2M233 155.3v.1M233 155.4l-.1 .5M233.1 154l-.1 .4M233.1 154l-.1 1.4M239.2 155.7a3.9 3.9 0 0 0 3.5 0"/>
<path d="M240.1 154.2a1.94 1.94 0 0 0 1.8 0M240.1 154.2a1.92 1.92 0 0 1-.9 1.5M241.9 154.2a2.21 2.21 0 0 0 .8 1.5M242.6 159.5a2.43 2.43 0 0 0-1.7 .5M242.6 159.5a2.35 2.35 0 0 1 1.6 .6M242.6 159.5h.3a1.63 1.63 0 0 1 1.3 .6M242.6 159.5h-.4a1.68 1.68 0 0 0-1.3 .5M250.3 155.5l.6 .2M250.3 155.5v.9l1.2 .7M250.6 154.9a.62 .62 0 0 0 .3 .8M250.6 154.9l-.3 .6M250.6 156.6l.8 .4"/>
<path d="M250.8 156.8a1.86 1.86 0 0 0 2.3 .1M250.9 155.7l.9 .3h.6M250.9 155.7l.6 .5M251.5 156.2v.9M251.7 154.3l-.5 .1-.6 .5M251.7 154.3h.6l.9 .3M251.7 154.3h-.1a.91 .91 0 0 0-1 .6M251.7 154.3h.9l.6 .3M252.4 156l-.9 .2M252.6 140h.1M252.9 156.9l-.5 .2h-.7M253.2 154.6a.62 .62 0 0 1 .3 .8"/>
<path d="M253.2 154.6l.5 .4M253.2 156h-.8M253.2 156.9l-1.7 .2M253.2 156v.9M253.3 141.3v.1M253.5 155.4a1.48 1.48 0 0 1-1.1 .6M253.5 155.4l-.3 .6M253.5 156.3l-.2 .4M253.7 155l-.2 .4M253.7 155v1l-.5 .9M269.8 143.8l.2 .3M269.8 143.8v.9l.4 1"/>
<path d="M270 145.1l.1 .3M270 144.1a1.47 1.47 0 0 0 1.1 .7M270 144.1l.2 .6M270.2 144.7l.9 .1M270.2 145.7l1.7 .2M270.2 144.7v1M270.4 145.7l.1 .1M270.4 143.3a.71 .71 0 0 0-.4 .8M270.4 143.3l-.6 .5M270.5 145.8l1.2 .1M271.1 144.8l.8 .2M271.9 143.1h-.6l-.9 .2"/>
<path d="M271.9 143.1a1.32 1.32 0 0 1 1 .6M271.9 143.1l.8 .3 .2 .3M271.9 143.1a1.98 1.98 0 0 0-1.5 .2M271.9 145v.9M272.5 144.6l-.9 .2h-.5M272.5 144.6l-.6 .4M272.7 145.5a1.82 1.82 0 0 1-2.2 .3M272.8 145.4l-.7 .4M272.9 143.7a.73 .73 0 0 1-.4 .9M272.9 143.7l.3 .6M273.2 144.3l-.7 .3M273.2 144.3v.9l-1.3 .7"/>
<path d="M279.5 140.4l1.1 .4M280.2 146.3h.1M281.9 146.3a1.61 1.61 0 0 1-1.7 0M282.2 145.2v.6a1.38 1.38 0 0 1-2 .5M282.4 140.5l-1.2 .3M282.8 140.3l-1.9 .6M283.6 140.3l-40.2 23.2M283.6 140.3v4M283.6 144.3l-40.2 23.3M240.4 160.6l.5 .5M240.4 160.6v1.2l1 1.1M240.7 162.2l.5 .5"/>
<path d="M240.9 161.1a2.15 2.15 0 0 0 1.5 .6M240.9 161.1l.5 .7M240.9 160a.69 .69 0 0 0 0 1.1M240.9 160l-.5 .6M241.3 167.3v.6a1.38 1.38 0 0 0 1.9 .7l.5-.4 .1-.9M241.4 162.9l2.1 .1M241.4 161.8v1.1M241.7 168.4a1.69 1.69 0 0 0 1.7 0M241.7 163.5a1.94 1.94 0 0 0 1.7 0M241.7 167.6a1.94 1.94 0 0 0 1.7 0M241.7 163.5v4.1M241.7 162.9l.6 .1h.9"/>
<path d="M242.4 161.7l1.1 .1M242.4 161.7l-1 .1M243.4 163.5v4.1M243.5 161.8v1.2M244.1 161.2l-.6 .6M244.1 161.2a2.43 2.43 0 0 1-1.7 .5M244.2 160.1a.73 .73 0 0 1-.1 1.1M244.2 160.1l.5 .7M244.3 162.3l-.5 .5M244.7 160.8l-.6 .4M244.7 160.8v1.2l-1.2 1"/>
</g>
<g font-size="8.1">
<text x="22" y="8">6</text>
<text x="71.2" y="8">5</text>
<text x="121.2" y="8">4</text>
<text x="171.3" y="8">3</text>
<text x="221.3" y="8">2</text>
<text x="270.5" y="8">1</text>
<text x="2" y="33.6">D</text>
<text x="289" y="33.6">D</text>
<text x="1.7" y="86.1">C</text>
<text x="288.7" y="86.1">C</text>
<text x="2.7" y="136.1">B</text>
<text x="289.7" y="136.1">B</text>
<text x="2" y="188.6">A</text>
<text x="289" y="188.6">A</text>
<text x="22" y="208">6</text>
<text x="71.2" y="208">5</text>
<text x="121.2" y="208">4</text>
<text x="171.3" y="208">3</text>
<text x="221.3" y="208">2</text>
<text x="270.5" y="208">1</text>
</g>
<g font-size="4.7">
<text x="102.6" y="176.9">Diseño:</text>
<text x="234.2" y="176.9">Fecha:</text>
<text x="259.8" y="176.9">08/09/2022</text>
<text x="129.1" y="185.9">Conjunto: Reductor</text>
<text x="184.4" y="185.9">No:1.00</text>
<text x="230.8" y="184.2">Unidades:</text>
<text x="265.1" y="184.2">.mm</text>
<text x="234.2" y="190.7">Escala:</text>
<text x="129.1" y="196.3">Título: Ensamble</text>
<text x="183.7" y="196.3">No: 1.00</text>
<text x="233" y="197.5">Codigo:</text>
<text x="289.6" y="209.3">1:8</text>
</g>
<text font-size="2.8" x="131.4" y="176.9">Andrés Felipe Bernal Urrea / Luis Alejandro Mahecha Martínez</text>
<g font-size="2.5">
<text x="265.3" y="195.4">7003748</text>
<text x="265.3" y="198.9">7003908</text>
</g>
<g font-size="1.8">
<text x="15.7" y="21.9">MARCA</text>
<text x="24.5" y="20.7">N°</text>
<text x="24.5" y="23.5">PIEZA</text>
<text x="37" y="21.9">Designacion y observaciones</text>
<text x="74.3" y="21.9">Norma</text>
<text x="90.8" y="21.9">Material y Medidas</text>
<text x="18.6" y="27.9">1</text>
<text x="26" y="28">1</text>
<text x="33.5" y="28">Carcasa</text>
<text x="90.8" y="28">FG-35</text>
<text x="18.6" y="34.6">2</text>
<text x="26" y="34.7">1</text>
<text x="33.5" y="34.7">Rueda dentada</text>
<text x="90.8" y="34.7">F-8110 M=10 Z=31</text>
<text x="18.6" y="40.2">3</text>
<text x="26" y="40.2">2</text>
<text x="33.5" y="40.2">Eje</text>
<text x="90.8" y="40.2">F-1250</text>
<text x="18.6" y="46.1">4</text>
<text x="26" y="46.1">4</text>
<text x="33.5" y="46.1">Rod. rígido de bolas</text>
<text x="71.5" y="46.1">DIN 625</text>
<text x="90.8" y="46.1">6312 (60x130x31)</text>
<text x="18.6" y="52.2">5</text>
<text x="26" y="52.2">1</text>
<text x="33.5" y="52.2">Piñón</text>
<text x="90.8" y="52.2">F-8110 M=10 Z=19</text>
<text x="18.6" y="58.4">6</text>
<text x="26" y="58.4">1</text>
<text x="33.5" y="58.4">Anillo de goma</text>
<text x="71.5" y="58.4">Comercial</text>
<text x="90.8" y="58.4">d int=36 / ext=65</text>
<text x="18.6" y="64.3">7</text>
<text x="26" y="64.3">4</text>
<text x="33.5" y="64.4">Anillo élastico de seguridad</text>
<text x="71.5" y="64.4">UNE 26074</text>
<text x="90.8" y="64.4">d 60</text>
<text x="18.6" y="70.3">8</text>
<text x="26" y="70.3">4</text>
<text x="33.5" y="70.3">Tuerca ranurada</text>
<text x="71.5" y="70.3">UNE 18035</text>
<text x="90.8" y="70.3">KM17 (M85x2)</text>
<text x="18.6" y="76.4">9</text>
<text x="26" y="76.4">16</text>
<text x="33.5" y="76.4">Tornillo cab. hexagonal</text>
<text x="71.5" y="76.4">DIN 931</text>
<text x="90.8" y="76.4">M12x60 mg 8.8</text>
<text x="18.6" y="83.2">10</text>
<text x="26" y="83.2">2</text>
<text x="33.5" y="83.2">Anillo de fieltro</text>
<text x="71.5" y="83.2">DIN 5419</text>
<text x="90.8" y="83.2">d 60</text>
<text x="18.6" y="88.5">11</text>
<text x="26" y="88.5">2</text>
<text x="33.5" y="88.5">Chaveta plana</text>
<text x="71.5" y="89.2">UNE17012</text>
<text x="90.8" y="89.2">20x12x50</text>
<text x="18.6" y="94.7">12</text>
<text x="26" y="94.7">1</text>
<text x="33.5" y="94.7">Tapón de desagüe</text>
<text x="71.5" y="94.7">DIN897</text>
<text x="90.8" y="94.7">M36x20</text>
<text x="18.6" y="100.6">13</text>
<text x="26" y="100.6">2</text>
<text x="33.5" y="100.6">Anillo elástico de seguridad</text>
<text x="71.5" y="100.6">UNE 26075</text>
<text x="90.8" y="100.6">d 130</text>
<text x="18.6" y="106.3">14</text>
<text x="26" y="106.3">1</text>
<text x="33.5" y="106.3">Tapón de llenado</text>
<text x="71.5" y="106.3">DIN 910</text>
<text x="90.8" y="106.3">M30x15</text>
<text x="18.6" y="112.6">15</text>
<text x="26" y="112.6">2</text>
<text x="33.5" y="112.6">Tapeta ciega</text>
<text x="90.8" y="112.7">F-1150</text>
<text x="18.6" y="118.8">16</text>
<text x="26" y="118.8">2</text>
<text x="33.5" y="118.8">Tapeta pasante</text>
<text x="90.8" y="118.8">F-1150</text>
<text x="18.6" y="124.8">17</text>
<text x="26" y="124.8">1</text>
<text x="33.5" y="124.8">Visor nivel de aceite</text>
<text x="71.5" y="124.8">Comercial</text>
<text x="90.8" y="124.8">M70</text>
<text x="18.6" y="131.2">18</text>
<text x="26" y="131.2">8</text>
<text x="33.5" y="131.2">Tornillo cab. hexagonal</text>
<text x="71.5" y="131.2">DIN 931</text>
<text x="90.8" y="131.2">M16x35 mg 8.8</text>
<text x="18.6" y="136.8">19</text>
<text x="26" y="136.8">1</text>
<text x="33.5" y="136.8">Base soporte</text>
<text x="90.8" y="136.8">FG-35</text>
<text x="18.6" y="143">20</text>
<text x="26" y="143">4</text>
<text x="33.5" y="143">Tornillo cab. hexagonal</text>
<text x="71.5" y="143">DIN 931</text>
<text x="90.8" y="143">M18x60 mg 8.8</text>
<text x="18.6" y="148.8">21</text>
<text x="26" y="148.8">16</text>
<text x="33.5" y="148.8">Arandela grower</text>
<text x="71.5" y="148.8">DIN 127</text>
<text x="90.8" y="148.8">d 12</text>
<text x="18.6" y="154.6">22</text>
<text x="26" y="154.6">4</text>
<text x="33.5" y="154.6">Arandela grower</text>
<text x="71.5" y="154.6">DIN 127</text>
<text x="90.8" y="154.6">d 18</text>
<text x="18.6" y="160.8">23</text>
<text x="26" y="160.8">8</text>
<text x="33.5" y="160.8">Arandela grower</text>
<text x="71.5" y="160.8">DIN 127</text>
<text x="90.8" y="160.8">d 16</text>
<text x="18.6" y="167.1">24</text>
<text x="26" y="167.1">2</text>
<text x="33.5" y="167.1">Chaveta plana</text>
<text x="71.5" y="167.1">UNE 17012</text>
<text x="90.8" y="167.1">16x10x70</text>
</g>
</svg>
